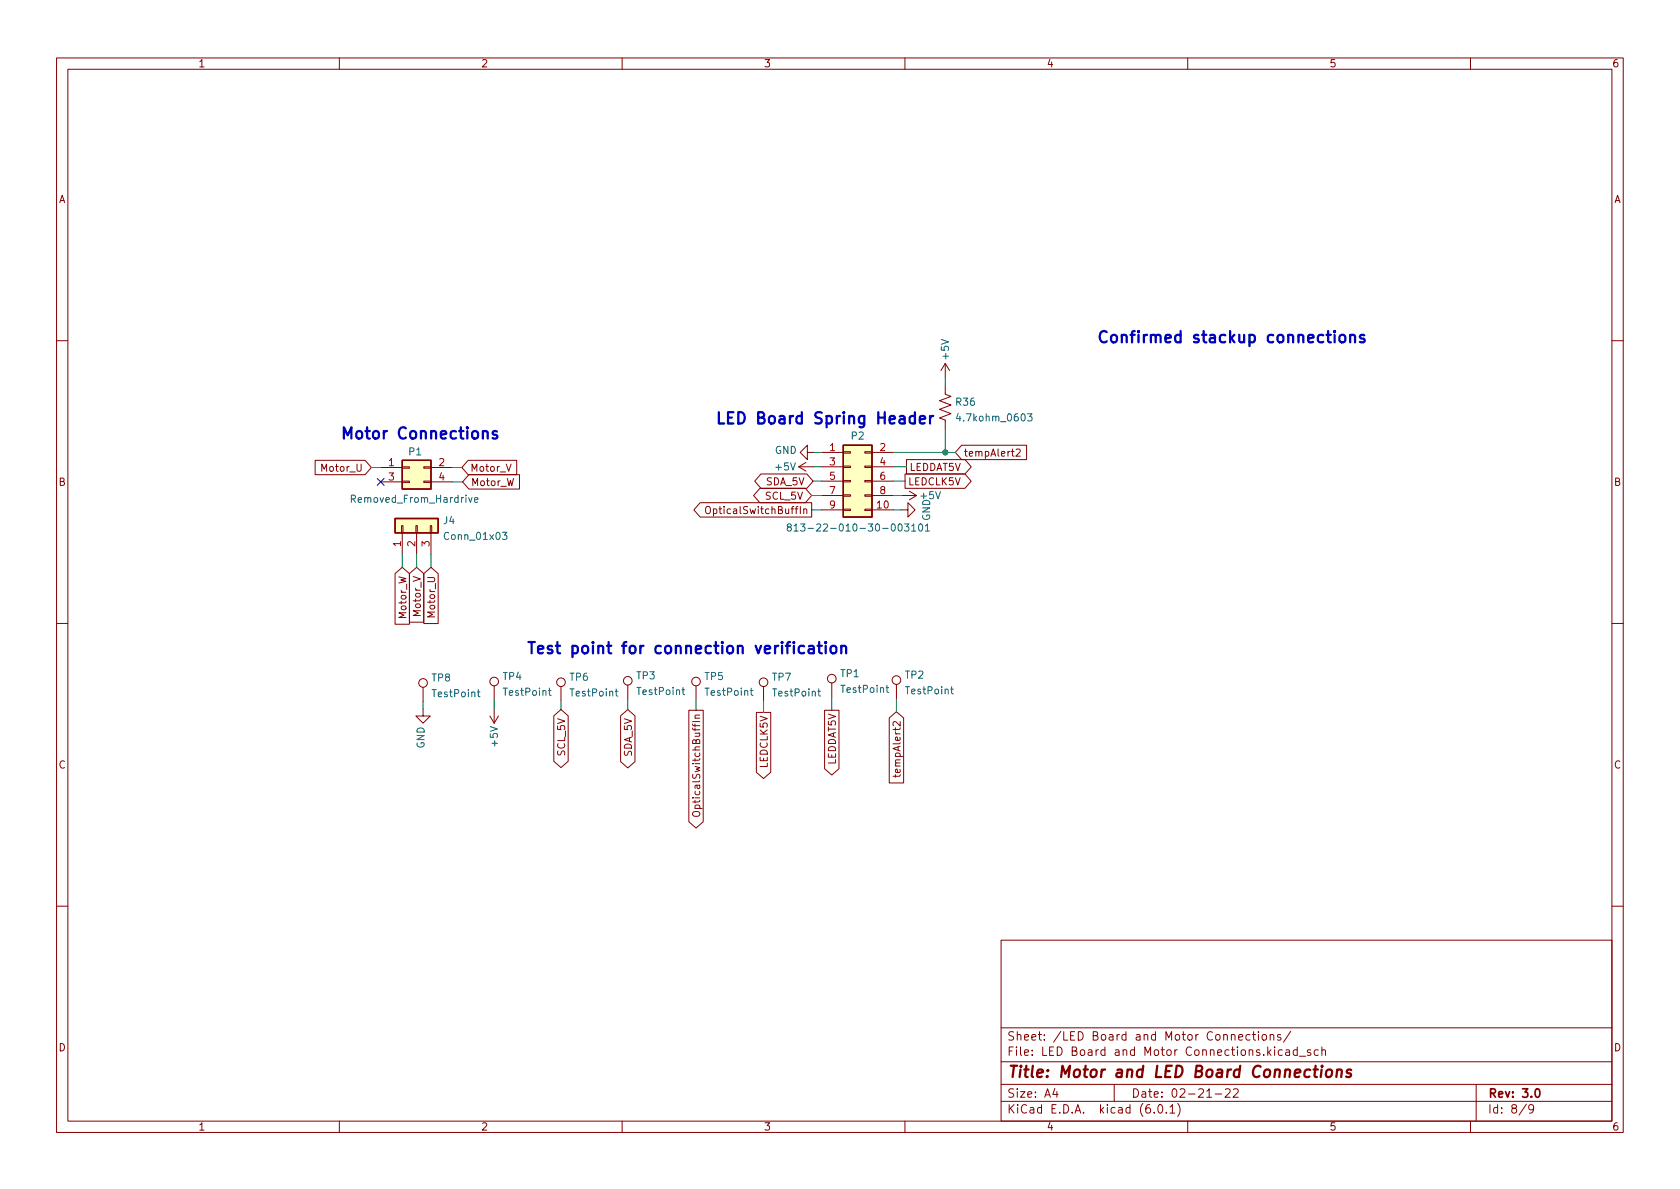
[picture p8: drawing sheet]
<svg xmlns="http://www.w3.org/2000/svg" width="297mm" height="210mm" viewBox="0 0 297 210" stroke-linecap="round" stroke-linejoin="round" font-family="sans-serif">
<g fill="none" stroke="#840000" stroke-width=".18">
<path d="M10 10.2h277v190.1h-277zM12 12.2h273v186.1h-273zM60 10.2v2M110 10.2v2M160 10.2v2M210 10.2v2M260 10.2v2M10 60.2h2M149.1 79.9h1.3v.2h-1.3zM152.9 79.9h1.3v.2h-1.3zM167.1 68.2v1.5l1 .4-2 .8 2 .7-2 .8 2 .7-2 .8 1 .4v1.5M167.1 64.3v2.5"/>
<path d="M167.1 64.3l-.7 1.2M167.1 64.3l.8 1.2M170 78.7h11.5v2.6h-11.5l-1.1-1.3zM179.7 79.5l.5-.1 .2 .4-.8 .9h.8M285 60.2h2M55.7 81.4h8.8l1.2 1.3-1.2 1.2h-8.8zM67.3 82.7h3.8M67.3 85.2h3.8M71 93h.2v1.2h-.2zM71.1 85.1h1.3v.2h-1.3zM71.1 82.5h1.3v.3h-1.3zM71.1 94.2v3.8"/>
<path d="M73.5 93h.3v1.2h-.3zM73.7 94.2v3.8M74.9 85.1h1.3v.2h-1.3zM74.9 82.5h1.3v.3h-1.3zM76.1 93h.2v1.2h-.2zM76.2 82.7h3.8M76.2 85.2h3.8M76.2 94.2v3.8M82.8 81.4h8.6v2.5h-8.6l-1.1-1.2zM82.9 83.9h9v2.6h-9l-1.1-1.3zM89.5 82.1l.4 1.2 .5-1.2M123.8 88.9h19.7v2.5h-19.7l-1.1-1.2z"/>
<path d="M124.9 89.6h.2a.43 .43 0 0 1 .5 .4v.4a.42 .42 0 0 1-.4 .4 .42 .42 0 0 1-.4-.4v-.4zM134.4 86.4h8l1.1 1.2-1.1 1.3h-8l-1.2-1.3zM134.5 83.8h8.2l1.1 1.3-1.1 1.3h-8.2l-1.1-1.3zM141.2 82.5h2.6M141.2 82.5l1.3 .8M142.1 90.1l.2-.1h.3l.1 .8M142.1 90v.8M142.5 81.8l-1.3 .7M142.7 80v-1.3l-1.2 1.3 1.2 1.3v-1.3h1.3M145.3 87.6h3.8M145.3 80h3.8M145.3 90.2h3.8"/>
<path d="M145.3 82.5h3.8M145.3 85.1h3.8M149.1 90h1.3v.3h-1.3zM149.1 87.5h1.3v.3h-1.3zM149.1 85h1.3v.2h-1.3zM149.1 82.4h1.3v.3h-1.3zM152.9 90h1.3v.3h-1.3zM152.9 87.5h1.3v.3h-1.3zM152.9 85h1.3v.2h-1.3zM152.9 82.4h1.3v.3h-1.3zM154.2 87.6h3.8M154.2 80h3.8"/>
<path d="M154.2 90.2h3.8M154.2 82.5h3.8M154.2 85.1h3.8M159.3 90.2h1.2v-1.3l1.3 1.3-1.3 1.2v-1.2M159.5 87.6h2.6M160 83.8h10.6l1.1 1.3-1.1 1.3h-10.6zM160.3 81.3h10.3l1.1 1.2-1.1 1.3h-10.3zM160.8 86.9l1.3 .7M162.1 87.6l-1.3 .8M10 110.2h2M69.8 101.4l1.3-1.1 1.3 1.1v9h-2.6zM72.4 101.4l1.3-1.1 1.2 1.1v8.6h-2.5z"/>
<path d="M74.9 101.4l1.3-1.1 1.3 1.1v8.9h-2.6zM285 110.2h2M74.8 125.3v1.3h1.3l-1.3 1.3-1.3-1.3h1.3M74.8 121.5v2.6M86.6 126.6l.8 1.3M87.4 121.3v2.5M87.4 125.3v2.6M88.1 126.6l-.7 1.3M97.9 126.6l1.3-1.1 1.3 1.1v8l-1.3 1.1-1.3-1.1zM99.2 121.4v2.5M109.7 126.6l1.3-1.1 1.3 1.1v8.1l-1.3 1.1-1.3-1.1zM111 121.2v2.5"/>
<path d="M121.8 125.6h2.5v19.7l-1.2 1.1-1.3-1.1zM122.9 127h.8M123.1 121.3v2.5M123.7 126.5h-.8v.3l.1 .2M133.7 126h2.6v10.6l-1.3 1.1-1.3-1.1zM135 121.4v2.5M145.8 125.6h2.5v10.3l-1.2 1.2-1.3-1.2zM147.1 120.8v2.5M157.2 127l1.3-1.1 1.3 1.1v11.5h-2.6zM158.3 137v.5M158.5 121v2.6M159.2 137l-.2 .3h-1.1"/>
<path d="M122.5 143.7a.81 .81 0 0 1 1.2 .1 .43 .43 0 0 1-.4 .6h-.4a.42 .42 0 0 1-.4-.3 .42 .42 0 0 1 0-.4zM10 160.2h2M177 166.3h108v32h-108zM285 160.2h2M60 198.3v2M110 198.3v2M160 198.3v2M177 194.8h108M177 191.8h108M177 187.8h108M177 181.8h108M186.5 192.5l-.4 1h1"/>
<path d="M186.9 193v1M197 191.8v3M204.1 196.7v.1M204.9 195.4l.2-.1a.81 .81 0 0 1 .6 .7 .81 .81 0 0 1-.3 .8h-.2a.81 .81 0 0 1-.6-.6 .81 .81 0 0 1 .3-.8zM206.2 196.7v.1M206.9 195.8l.4-.5v1.5M206.9 196.8h.8M208.2 195.1a1.72 1.72 0 0 1 0 2.3M210 198.3v2M214.9 193.5h1.1M216.6 192.7l.6-.2 .2 .2 .1 .3-.9 1h.9M218.1 192.7l.5-.2 .3 .2v.3l-.9 1h.9"/>
<path d="M219 183.4l.7-.1-.1-.3-.4-.1-.2 .2 .1 .8h.5M221 183l-.4-.1-.3 .3v.4l.1 .3h.6M221.4 182.9h.6M221.6 182.4v1.3l.4 .2M222.5 182.4v.2M222.5 182.9v1M223.2 183.1l.2-.2 .5 .2v.5l-.1 .3h-.4l-.2-.1zM224.6 183.1l.2-.2 .3 .1 .1 .9M224.6 182.9v1M225.4 185.1v.2M226.4 183l-.3-.1-.2 .2v.3l.5 .1v.4h-.5M226.7 185.7l-.4-.1-.3 .3v.4l.1 .3h.6"/>
<path d="M227.4 185.7h.5l.1 .9M228 186l-.5 .1a.29 .29 0 0 0-.2 .2 .29 .29 0 0 0 .2 .3h.5M228.2 182.4l-1.3 1.9M229.4 185.7l-.5-.1-.3 .3v.4l.2 .3h.6M229.4 185.1v1.5M229.7 186.8h1.2M231.7 185.7l-.3-.1-.3 .2 .1 .3 .5 .1v.4h-.6M233.1 185.7l-.5-.1-.2 .3v.4l.1 .3h.6M233.7 185.8l.2-.2 .4 .1 .1 .9M233.7 185.1v1.5M260 198.3v2M261 191.8v6.5"/>
<path d="M269.9 195.3l-1.3 1.9M271.2 196l-.3 .3h-.3l-.3-.3 .1-.6 .5-.1 .2 .2a.99 .99 0 0 1-.4 1.3h-.3"/>
<circle cx="74.8" cy="120.8" r=".76"/>
<circle cx="87.4" cy="120.5" r=".76"/>
<circle cx="99.2" cy="120.6" r=".76"/>
<circle cx="111" cy="120.4" r=".76"/>
<circle cx="123.1" cy="120.5" r=".76"/>
<circle cx="135" cy="120.6" r=".76"/>
<circle cx="147.1" cy="120" r=".76"/>
<circle cx="158.5" cy="120.3" r=".76"/>
</g>
<path d="M271.6 192.6l.2-.1a.82 .82 0 0 1 .6 .7 .82 .82 0 0 1-.3 .8h-.2a.81 .81 0 0 1-.6-.6 .81 .81 0 0 1 .3-.8z" fill="none" stroke="#840000" stroke-width=".3"/>
<path d="M232.3 189.1h.7M232.6 188.5l-.2 1.7 .1 .2 .3 .1M233.7 189.1l-.2 1.4M233.8 188.5l-.1 .1v.1l.1-.1v-.1l-.1 .2M234.6 189.3a.52 .52 0 0 1 .5-.2 .52 .52 0 0 1 .4 .4v.6a.55 .55 0 0 1-.6 .4 .55 .55 0 0 1-.5-.4zM236.4 189.3a.49 .49 0 0 1 .9 .1l-.2 1.1M236.4 189.1l-.1 1.4M238.9 189.2a.49 .49 0 0 0-.8 .3l.1 .2 .6 .2 .1 .2-.1 .3-.2 .1-.6-.1" fill="none" stroke="#840000" stroke-width=".4"/>
<g fill="none" stroke="#006464" stroke-width=".18">
<path d="M169.4 73.1l-.3 .9h.8M181.7 73.2h.8l-.5 .5 .4 .1v.5l-.2 .1-.5-.1M82.9 88l.3 .8 .3-.8M83.9 88.4l.6-.1-.1-.3h-.3l-.2 .2 .1 .6h.4M88.8 94.1h.8l-.4 .5 .4 .1v.6l-.2 .1-.6-.1M139.4 93.2l-.2-.3v-.1l.2-.2 .4 .1 .1 .2v.2l-.6 .1-.1 .2v.3l.2 .2h.4l.1-.2v-.3l-.2-.2M140.4 93l.4-.4v1.3M140.4 93.9h.7M141.5 92.6h.8l-.4 .5 .4 .1v.6l-.2 .1-.6-.1M161.2 93l.4-.4v1.3M161.2 93.9h.7M162.6 92.7l.1-.1a.68 .68 0 0 1 .5 .7 .68 .68 0 0 1-.5 .6 .84 .84 0 0 1-.1-1.2z"/>
<path d="M163.6 93l.4-.4v1.3M163.6 93.9h.7M84.4 122.4h.5M84.6 121.9v1.1l.3 .2M97 122.1h.4M97.1 121.7v1.1l.3 .2M108.8 122.2h.5M108.9 121.8v1.1l.4 .2M120.6 122h.5M120.8 121.6v1l.3 .2M132.6 122.1h.5M132.8 121.7v1.1l.3 .2"/>
<path d="M144.6 122.2h.5M144.8 121.8v1.1l.3 .2M156.6 121.6h.5M156.8 121.2v1.1l.3 .2M168.1 121.9h.5M168.3 121.4v1.1l.3 .2"/>
</g>
<g fill="#ffffc2" stroke="#ffffc2" stroke-width=".18">
<path d="M149.1 78.7h5.1v12.7h-5.1z"/>
<path d="M71.1 81.4h5.1v5.1h-5.1z"/>
<path d="M69.8 91.7h7.7v2.5h-7.7z"/>
</g>
<path d="M149.1 78.7h5.1v12.7h-5.1zM69.8 91.7h7.7v2.5h-7.7zM71.1 81.4h5.1v5.1h-5.1z" fill="none" stroke="#840000" stroke-width=".25"/>
<g fill="none" stroke="#0000c2" stroke-width=".4">
<path d="M237 59.3a.54 .54 0 0 1 .9 .3v.6a.54 .54 0 0 1-.6 .4 .54 .54 0 0 1-.5-.4v-.6zM238.7 59.4a.5 .5 0 0 1 .9 .1v1M238.7 59.2v1.3M241.2 59.3l-.5-.1-.3 .3 .1 .3 .7 .2 .1 .2-.1 .2-.2 .1-.6-.1M87.9 76.3l-.5-.1-.3 .3 .1 .3 .7 .2 .1 .2-.1 .3-.2 .1-.6-.1M161.8 73.7l-.6-.1-.4 .3v.6l.2 .3 .2 .1 .6-.1M161.8 72.9v2M162.6 74.2l1-.2-.1-.3-.6-.1-.3 .2 .1 1 .2 .1 .6-.1M164.4 73.6v1.3M165 73.6a.51 .51 0 0 0-.6 .3M143 114.3l.2-.1 .6 .1 .1 1.2M143.9 114.7l-.7 .1a.39 .39 0 0 0-.3 .4 .39 .39 0 0 0 .3 .3l.7-.1"/>
<path d="M144.6 114.2h.7M144.8 113.5v1.7l.1 .2 .4 .1M146 113.5l-.1 .1 .1 .1 .1-.1-.1-.1v.2M146 114.2v1.3M147 114.3a.54 .54 0 0 1 .9 .3v.6a.54 .54 0 0 1-.5 .4 .54 .54 0 0 1-.6-.4v-.6zM148.7 114.4a.5 .5 0 0 1 .9 .1v1M148.7 114.2v1.3"/>
</g>
<g fill="none" stroke="#009600" stroke-width=".18">
<path d="M167.1 66.8v1.4M167.1 75.8v4.2M65.7 82.7h1.6M71.1 98v2.3M73.7 98v2.3M76.2 98v2.3M80 82.7h1.7M80 85.2h1.8M143.5 90.2h1.8M143.5 87.6h1.8M143.8 85.1h1.5M143.8 82.5h1.5"/>
<path d="M144 80h1.3M158 80h10.9M158 90.2h1.3M158 87.6h1.5M158 85.1h2M158 82.5h2.3M74.8 124.1v1.2M87.4 123.8v1.5M99.2 123.9v1.6M111 123.7v1.8M123.1 123.8v1.8M135 123.9v2.1"/>
<path d="M147.1 123.3v2.3M158.5 123.6v2.3"/>
</g>
<path d="M66.7 84.6l1.2 1.2M67.9 84.6l-1.2 1.2" fill="none" stroke="#000084" stroke-width=".18"/>
<circle cx="167.1" cy="80" r=".46" fill="#009600" stroke="#009600" stroke-width=".18"/>
<g font-size="2.8" fill="#0000c2">
<text x="193.8" y="60.6">Confirmed stackup connections</text>
<text x="60.1" y="77.7">Motor Connections</text>
<text x="126.4" y="75">LED Board Spring Header</text>
<text x="93" y="115.6">Test point for connection verification</text>
</g>
<text font-size="2.8" fill="#840000" x="178" y="190.6">Title: Motor and LED Board Connections</text>
<g font-size="2.1" fill="#840000">
<text x="178" y="184">Sheet: /LED Board and Motor Connections/</text>
<text x="178" y="186.7">File: LED Board and Motor Connections.kicad_sch</text>
<text x="178" y="196.9">KiCad E.D.A. kicad (6.0.1)</text>
<text x="178" y="194.1">Size: A4</text>
<text x="200" y="194.1">Date: 02-21-22</text>
<text x="263" y="194.1">Rev: 3.0</text>
<text x="263" y="196.9">Id: 8/9</text>
</g>
<g font-size="1.8" fill="#840000">
<text x="35" y="11.9">1</text>
<text x="85" y="11.9">2</text>
<text x="135" y="11.9">3</text>
<text x="185" y="11.9">4</text>
<text x="235" y="11.9">5</text>
<text x="285" y="11.9">6</text>
<text x="10.3" y="35.9">A</text>
<text x="285.3" y="35.9">A</text>
<text x="57.1" y="83.4">Motor_U</text>
<text x="83.1" y="83.4">Motor_V</text>
<text x="160.8" y="83.3">LEDDAT5V</text>
<text x="170.3" y="80.7">tempAlert2</text>
<text x="10.3" y="85.9">B</text>
<text x="83.2" y="85.9">Motor_W</text>
<text x="135.4" y="88.4">SCL_5V</text>
<text x="135.5" y="85.8">SDA_5V</text>
<text x="160.5" y="85.8">LEDCLK5V</text>
<text x="285.3" y="85.9">B</text>
<text x="126.2" y="90.9">OpticalSwitchBuffIn</text>
<text x="71.8" y="109.3" transform="rotate(-90 71.8 109.3)">Motor_W</text>
<text x="74.4" y="108.8" transform="rotate(-90 74.4 108.8)">Motor_V</text>
<text x="76.9" y="108.9" transform="rotate(-90 76.9 108.9)">Motor_U</text>
<text x="10.3" y="135.9">C</text>
<text x="99.9" y="133.6" transform="rotate(-90 99.9 133.6)">SCL_5V</text>
<text x="111.7" y="133.8" transform="rotate(-90 111.7 133.8)">SDA_5V</text>
<text x="135.7" y="135.8" transform="rotate(-90 135.7 135.8)">LEDCLK5V</text>
<text x="147.8" y="135.4" transform="rotate(-90 147.8 135.4)">LEDDAT5V</text>
<text x="159.2" y="136.5" transform="rotate(-90 159.2 136.5)">tempAlert2</text>
<text x="285.3" y="135.9">C</text>
<text x="123.8" y="142.9" transform="rotate(-90 123.8 142.9)">OpticalSwitchBuffIn</text>
<text x="10.3" y="185.9">D</text>
<text x="285.3" y="185.9">D</text>
<text x="35" y="199.9">1</text>
<text x="85" y="199.9">2</text>
<text x="135" y="199.9">3</text>
<text x="185" y="199.9">4</text>
<text x="235" y="199.9">5</text>
<text x="285" y="199.9">6</text>
</g>
<g font-size="1.8" fill="#006464">
<text x="167.8" y="63.4" transform="rotate(-90 167.8 63.4)">+5V</text>
<text x="169.1" y="71.7">R36</text>
<text x="150.6" y="77.7">P2</text>
<text x="169.7" y="74.5">4.7kohm_0603</text>
<text x="72.3" y="80.5">P1</text>
<text x="137" y="80.3">GND</text>
<text x="137.2" y="83.2">+5V</text>
<text x="62.5" y="88.9">Removed_From_Hardrive</text>
<text x="162.9" y="88.3">+5V</text>
<text x="78.4" y="92.7">J4</text>
<text x="78.9" y="95.5">Conn_01x03</text>
<text x="142.7" y="94">813-22-010-30-003101</text>
<text x="164.5" y="92.1" transform="rotate(-90 164.5 92.1)">GND</text>
<text x="148.6" y="119.7">TP1</text>
<text x="160.1" y="120">TP2</text>
<text x="76.4" y="120.5">TP8</text>
<text x="76.6" y="123.3">TestPoint</text>
<text x="89" y="120.2">TP4</text>
<text x="89.2" y="123">TestPoint</text>
<text x="100.8" y="120.4">TP6</text>
<text x="101" y="123.1">TestPoint</text>
<text x="112.6" y="120.1">TP3</text>
<text x="112.8" y="122.9">TestPoint</text>
<text x="124.6" y="120.2">TP5</text>
<text x="124.9" y="123">TestPoint</text>
<text x="136.6" y="120.4">TP7</text>
<text x="136.8" y="123.1">TestPoint</text>
<text x="148.9" y="122.5">TestPoint</text>
<text x="160.3" y="122.8">TestPoint</text>
<text x="88" y="131.9" transform="rotate(-90 88 131.9)">+5V</text>
<text x="75.1" y="132.4" transform="rotate(-90 75.1 132.4)">GND</text>
</g>
<g font-size="1.8" fill="#a90000">
<text x="68.7" y="82.4">1</text>
<text x="77.6" y="82.4">2</text>
<text x="146.7" y="79.8">1</text>
<text x="146.7" y="82.3">3</text>
<text x="155.6" y="79.8">2</text>
<text x="155.6" y="82.3">4</text>
<text x="68.7" y="85">3</text>
<text x="77.6" y="85">4</text>
<text x="146.7" y="84.8">5</text>
<text x="146.7" y="87.4">7</text>
<text x="146.7" y="89.9">9</text>
<text x="155.1" y="89.9">10</text>
<text x="155.6" y="84.8">6</text>
<text x="155.6" y="87.4">8</text>
<text x="70.9" y="96.6" transform="rotate(-90 70.9 96.6)">1</text>
<text x="73.4" y="96.6" transform="rotate(-90 73.4 96.6)">2</text>
<text x="75.9" y="96.6" transform="rotate(-90 75.9 96.6)">3</text>
</g>
</svg>
